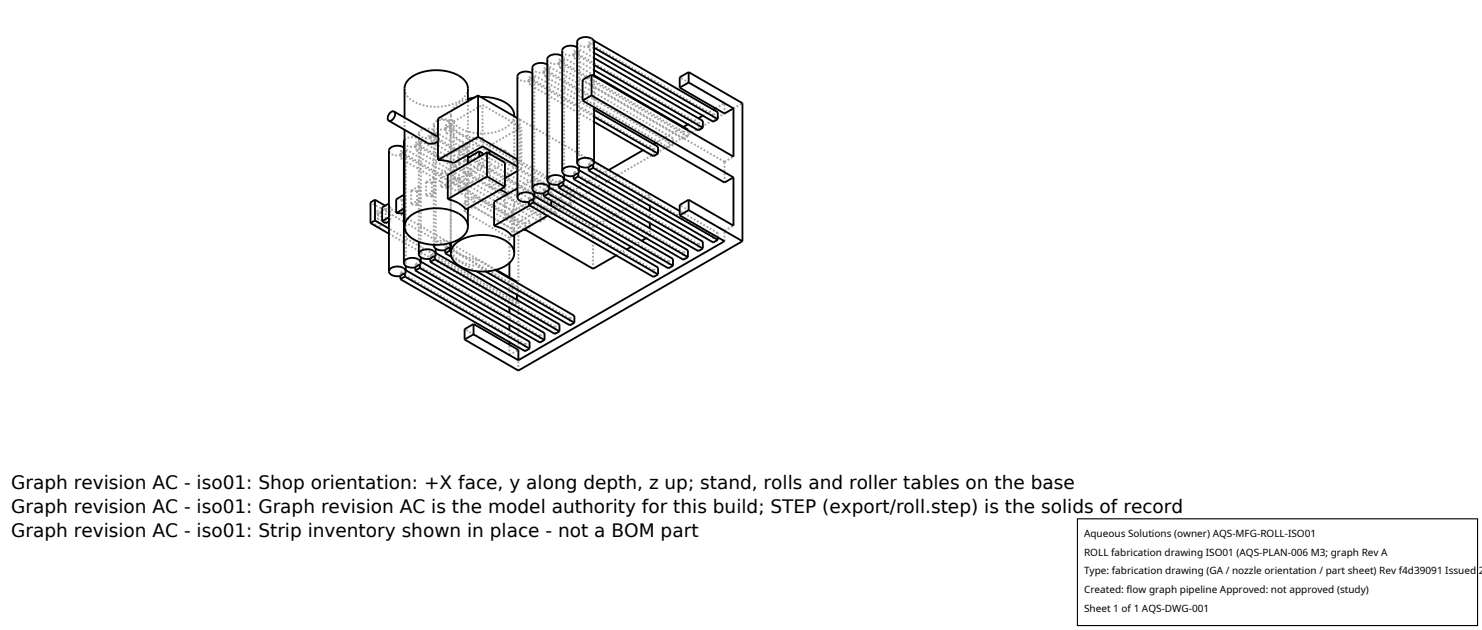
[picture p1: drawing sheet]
<svg xmlns="http://www.w3.org/2000/svg" width="212mm" height="90mm" viewBox="0 0 212 90" stroke-linecap="round" stroke-linejoin="round" font-family="sans-serif">
<g fill="none" stroke="#a0a0a0" stroke-width=".26" stroke-dasharray=".3 .3" stroke-linecap="butt">
<path d="M57.8 16.8v1.7M59.7 19.8l.3 .2 .1 .3M59.8 19l.2-.3 .6-.3h.6l.7 .2M59.8 19v7.7M61.5 19.7v-.5M61.5 19.2l.6-.4M61.5 19.7l.6-.4M61.5 19.7v.5M61.5 19.7h-.6l-.5-.1-.4-.2-.2-.4M61.9 18.6l.2 .2 .1 .2M61.9 17.8l.3-.4 .5-.2 .7-.1 .6 .2M61.9 17.8v7.6"/>
<path d="M62.1 19.3v-.5M62.1 19.3v.5M62.2 19l-.1 .3M62.2 19v16.5M62.4 19.4l-.7-.1-.6 .2-.3 .5 .1 .2 .1 .2M63.6 18.4v.1M63.6 18.4v-.5M63.6 17.9l.6-.3M63.6 18.4l.6-.3M63.6 18.5v.4M63.6 18.9l.7-.3M63.6 18.5h-.6l-.5-.1-.4-.3-.2-.3"/>
<path d="M64 17.3l.3 .2 .1 .3M64.2 18.1h.1M64.2 18.1v-.5M64.3 18.1v.5M64.4 17.8l-.1 .3M64.4 17.8v16.9M64.4 16.5l.2-.7 .5-.7 .8-.6 .9-.4M64.4 16.5v18.2M64.5 17.7l.4 .7 .8 .6 1 .5 1.3 .3M64.5 17.7l-.3-.1M64.5 18.7l.4 .7 .8 .6 1 .5 1.3 .2M64.5 18.7l-.2-.1"/>
<path d="M64.5 17.7v1M64.8 17.4l-1.2-.4-1-.1M64.8 17.4l4.1-2.4M64.8 17.4v5.9M66.8 12.6l-.1 .5-.2 .5-.9 .8-1.5 .6-1.7 .3-1.8-.2-1.5-.6-1-.8-.2-.5-.1-.6M66.8 14.5v7.6M67.7 13.9l1-.1M68 19.8v.9M68.9 15l5.6 3.2M73.4 16.5v.4l-.3 .5-.9 .9-1.5 .6-1.7 .2-1.7-.2-1.5-.6-.6-.4-.5-.4-.2-.5-.1-.5M73.4 16.6v6.8M74.3 17.1l-.4-.2"/>
<path d="M74.3 17.1v5.9M75.5 11.5l.1 .1M75.5 11.5v-.5M75.5 11l.7-.3M75.5 11.5l.7-.3M75.6 11.6v.4M75.6 12l.6-.3M75.6 11.6h-.6l-.5-.1-.4-.2-.2-.4M76 10.5l.3 .4M76.2 11.2v-.5M76.2 11.2v.5M76.3 10.9l-.1 .3"/>
<path d="M76.3 10.9v16.5M77.7 10.3v-.5M77.7 9.8l.6-.4M77.7 10.3l.6-.4M77.7 10.3v.5M77.7 10.8l.6-.4M77.7 10.3l-.6 .1-.5-.1-.4-.3-.2-.3M78.2 9.2l.2 .5M78.3 9.9v.1M78.3 9.9v-.5M78.3 10v.4M78.4 9.7l-.1 .3"/>
<path d="M78.4 9.7v16.4M79.8 9.1v-.5M79.8 8.6l.6-.4M79.8 9.1l.6-.4M79.8 9.1v.5M79.8 9.6l.7-.4M79.8 9.1h-.5l-.6-.1-.4-.2-.1-.3M80.3 8l.3 .5M80.4 8.7h.1M80.4 8.7v-.5M80.5 8.7v.5M80.6 8.5l-.1 .2"/>
<path d="M80.6 8.5v16.4M81.9 7.8l.1 .1M81.9 7.8v-.5M81.9 7.3l.7-.3M81.9 7.8l.7-.3M82 7.9v.5M82 8.4l.6-.4M82 7.9h-.6l-.6-.1-.4-.3-.1-.3M82.4 6.8l.3 .4M82.6 7.5v-.5M82.6 7.5v.5M82.7 7.2l-.1 .3"/>
<path d="M82.7 7.2v16.5M84.1 6.6v-.5M84.1 6.1l.6-.4M84.1 6.6l.6-.4M84.1 6.6v.5M84.1 7.1l.6-.3M84.1 6.6l-.6 .1-.5-.1-.4-.3-.2-.3M84.7 6.2v.1M84.7 6.2v-.5M84.7 6.3v.5M84.8 5.8l-.1-.1M84.8 17.4l-9.2-5.4"/>
<path d="M84.8 15.7l-8.6-5M84.8 16.7l-8.6-5M84.8 10.8l-4.4-2.6M84.8 10l-2.8-1.6M84.8 8.3l-2.2-1.3M84.8 9.3l-2.2-1.3M84.8 7.5l-.7-.4M84.8 6.8h-.1M84.8 6l-.1 .3M84.8 10.9v4.4M96.1 19.7l-17.8-10.3M97.6 19.8v-.9"/>
<path d="M97.6 18.9l.7-.4M97.6 19.8l.7-.3M97.6 19.8l-17.8-10.2M97.6 18.9l-17.8-10.3M98.3 17.8l1.4-.9M98.3 19.5v-.9M98.3 19.5l-17.8-10.3M99.7 18.6v-1M99.7 17.6l.7-.3M99.7 17.6l-17.8-10.3M100.4 16.5l1.5-.8M101.9 17.4v-1"/>
<path d="M101.9 16.4l.6-.4M101.9 16.4l-17.8-10.3M102.2 15.5l1.3-.8M103.5 14.7l-6.4-3.7M103.5 16.2v-1.5M53.5 30.2l.4-.2M53.5 32.2l.4-.2M53.5 32.2v-2M53.9 30v2M54 30.5l.5-.2M54 32.5l.5-.3M54 32.5v-2"/>
<path d="M54 30.5l-.5-.3M54 32.5l-.5-.3M54.5 30.3v1.9M54.5 30.3l-.6-.3M54.5 32.2l-.6-.2M55.1 29.9v2M55.1 29.9l-.5-.3M55.1 29.9l.6-.4M55.6 31.1l.1 .4M55.6 29.1l.1 .4M55.6 31.6l.1-.1M55.6 29v.1"/>
<path d="M55.7 29.5v2M57.2 22.1v-.5M57.2 21.6l.6-.3M57.2 22.1l.6-.3M57.2 38.9l.7-.4M57.2 38.9v.5M57.2 22.1v.5M57.2 22.6l.7-.3M57.2 22.1l-.5 .1-.6-.1-.4-.2-.1-.4M57.4 28.6l-.8-.1M57.4 28.6v1.9M57.4 28.6l.5-.3"/>
<path d="M57.7 21.1l.3 .4M57.7 29.9l.2 .4M57.7 27.9l.2 .4M57.7 30.4l.2-.1M57.7 27.8v.1M57.8 20l.4-.3 .5-.1h.5l.5 .2M57.8 21.8h.1M57.8 21.8v-.5M57.9 38.5v.5M57.9 21.8v.5M57.9 28.3v2M58 38.6l-.1-.1"/>
<path d="M58 21.5l-.1 .3M58 21.5v16.5M58.7 27.2v2M58.7 29.2l1.1-.6M58.7 27.2l1.1-.6M59.3 38.1l.1 .1M59.3 20.9h.1M59.3 20.9v-.5M59.3 20.4l.7-.4M59.3 20.9l.7-.4M59.4 37.7l.6-.4M59.4 37.7v.5"/>
<path d="M59.4 20.9v.5M59.4 21.4l.6-.4M59.4 20.9l-.6 .1-.6-.1-.4-.3-.1-.3M59.4 38.2h-.1M59.6 29.3l-.9-.1M59.6 27.3l-.9-.1M59.6 27.3v2M59.6 29.3l.4-.3M59.6 27.3l.4-.2M59.8 28.7l.2 .3M59.8 26.7l.2 .4M59.8 28.7v5.8"/>
<path d="M59.8 28.6v.1M59.8 26.6v.1M59.8 26.6v2M60 20.5v-.5M60 37.3v.5M60 20.5v.5M60 27.1v1.9M60.1 37.4l-.1-.1M60.1 20.3l-.1 .2M60.1 20.3v16.4M60.9 26v2M60.9 28l1.1-.7"/>
<path d="M60.9 26l1.1-.6M61.5 36.4l.6-.3M61.5 36.4v.5M61.5 20.2l.6-.4M61.7 28.1l-.8-.1M61.7 26.1l-.8-.1M61.7 26.1v2M61.7 28.1l.4-.3M61.7 26.1l.4-.3M61.9 27.4l.2 .4M61.9 25.4l.2 .4M61.9 27.4v7.6"/>
<path d="M62 27.3l-.1 .1M62 25.4h-.1M62 25.4v1.9M62 35l.2-.4 .6-.2h.7l.5 .2M62.1 36.1v.5M62.1 25.8v2M62.2 36.1h-.1M63 24.8v1.9M63 26.7l1.9-1.1M63 24.8l1.9-1.2M63.6 35.2l.7-.4M63.6 35.2v.5"/>
<path d="M63.8 26.8l-.8-.1M63.8 24.9l-.8-.1M63.8 24.9v1.9M63.8 26.8l.9-.5M63.8 24.9l.9-.5M64 34.6l.2 .1M64.3 34.8v.5M64.4 34.9l-.1-.1M64.4 34.8l-9.4-5.4M64.5 35l.4 .7 .8 .6 1.1 .5 1.2 .2M64.5 35l-.1-.1M64.5 35.9l.4 .8 .8 .6 1.1 .5 1.2 .2"/>
<path d="M64.5 35.9h-.1M64.5 35v.9M64.7 24.4v1.9M64.9 23.6l.6-.2M64.9 23.6v2M64.9 25.6l.6-.3M65.5 25.6l-1.5-.6M65.5 27.3l.7-.6M65.5 21.4l.7-.6M65.5 21.4v2M65.5 25.3v2M65.7 25.4v2"/>
<path d="M65.7 25.4l-.6 .5-.4 .4M65.7 23.5l-.6 .4-.4 .5M65.7 21.5v2M65.7 27.4l-.2-.1M65.7 25.4l-.2-.1M65.7 23.5l-.2-.1M65.7 21.5l-.2-.1M66.2 20.8v5.9M66.2 20.8l.5 .3M66.2 26.7l.5 .3M66.3 22.8v2M66.3 22.8l.5-.3"/>
<path d="M66.3 24.8l2.1-1.2M66.4 28.8l7.6 4.4M66.4 30.3v-1.5M66.4 28.8l1.2-.8M66.4 30.3l1.2-.8M66.5 26.5l-.4-.5-.6-.4M66.5 26.5v3.4M66.5 26.5l5.6-3.3M66.7 21.1v2M66.7 25v2M66.7 27l-1 .4M66.7 21.1l-1 .4"/>
<path d="M66.7 23.1l-.4-.3M66.7 25l-.4-.2M66.8 23.3v6.4M67.2 22.9l-.5 .2M67.2 22.9v2M67.2 24.9l-.5 .1M67.2 22.9l1.8-1M67.2 24.9l1.8-1M67.6 29.5v-1.5M68 37v1M68 38.7l-3.5-2M68.4 23.6v-1.2"/>
<path d="M68.9 20.9v-5.9M69 23.9v-1.8M69 23.9l-.6-.3M69.4 38.8l-1.4-.8M69.9 20.8l4.6-2.6M69.9 26.7l2.2-1.3M69.9 20.8v.7M69.9 22v4.7M70.7 38.6l-2.7-1.6M70.9 38.5l-6.5-3.7M71.4 27.1l-1.5-.4M72.1 25.2v5.9"/>
<path d="M72.1 21.5l-1-.4-1.2-.3M72.1 25.2l.6-.4 .4-.5 .3-.5v-.4M72.1 31.1l1-.8 .3-.6v-.4M72.1 29.4l-1.5-.6M72.8 33.9l-6.4-3.6M72.8 37.5v-3.6M72.8 33.9l1.2-.7M73.1 30.3l-.4-.5-.6-.4M73.1 30.3v3.4M73.1 30.3l5.6-3.2M73.4 23.4v-.5l-.3-.5-.4-.5-.6-.4M73.4 29.3l-.2-.9-.7-.7"/>
<path d="M73.4 29.3v4.3M73.9 23.8l.6 .3M73.9 24.4l.6-.3M73.9 26.9l2.3-1.3M74 33.2l32-18.5M74 31.7l-6.4-3.7M74 31.7l12.9-7.4M74 33.2l-6.4-3.7M74 33.2v-1.5M74.3 23l-.4-.2M74.5 24.1v-5.9M74.8 32.8l-17.6-10.2"/>
<path d="M74.9 32.7l-2.8-1.6M75 32.9v-1M75 31.9l.6-.4M75 31.9l-17.8-10.3M75.1 32.8l.5-.3M75.5 28.8h.1M75.6 28.3l.6-.4M75.6 28.3v.5M75.6 28.8h-.1M75.6 32.5v-1M75.6 31.5l-17.8-10.2M75.6 32.5l-17.7-10.2"/>
<path d="M75.6 29.3l.6-.3M76.2 29v-3.4M76.2 27.9v.5M76.3 28l-.1-.1M77.1 31.7v-1M77.1 30.7l.7-.4M77.1 31.7l.7-.4M77.1 31.7l-17.7-10.3M77.1 30.7l-17.8-10.3M77.7 27.5v.1M77.7 27.1l.6-.4M77.7 27.1v.5"/>
<path d="M77.8 31.3v-1M77.8 30.3l-17.8-10.3M77.8 31.3l-17.8-10.3M78.2 30.8l.5-.3M78.3 26.7v.5M78.4 26.8l-.1-.1M78.7 30.5l-2.5-1.5M78.7 27.1l-2.5-1.5M78.7 30.5v-1.1M78.7 28.7v-1.6M79.3 30.4v-.9M79.3 29.5l.6-.4"/>
<path d="M79.3 30.4l.6-.3M79.3 30.4l-17.8-10.2M79.3 29.5l-17.8-10.3M79.8 25.8l.7-.3M79.8 25.8v.5M79.9 30.1v-1M79.9 29.1l-17.8-10.3M79.9 30.1l-17.8-10.3M80.5 25.5v.5M80.6 25.5h-.1M81.4 29.2v-1M81.4 28.2l.6-.3"/>
<path d="M81.4 29.2l.6-.4M81.4 29.2l-17.8-10.3M81.4 28.2l-17.8-10.3M81.9 25.1h.1M82 24.6l.6-.4M82 24.6v.5M82 25.1h-.1M82 28.8v-.9M82 27.9l-14-8.1M82 28.8l-14-8.1M82.6 24.2v.5M82.7 24.3l-.1-.1"/>
<path d="M84.1 23.8v.1M84.1 23.4l.6-.4M84.1 23.4v.5M84.7 38.4v-5.9M84.7 32.5l8.1-4.7M84.7 32.5l-12.6-7.3M84.7 23v.5M84.8 23.1l-.1-.1M88 36.5l1.5-.9M90.1 35.2l1.5-.8M91.9 21.4l1.4-.8M92.3 34l.5-.3"/>
<path d="M92.8 33.7v-1.1M92.8 31.9v-1.8M92.8 29.4v-1.6M92.8 27.8l-18.5-10.7M92.8 33.7l-18.5-10.7M93.3 38.6l.7-.4M93.3 39.6v-1M93.3 22.3v-1M93.3 21.3l.7-.3M93.3 38.6l-17.7-10.3M93.3 21.3l-17.8-10.3M93.7 20.4l3.9-2.3"/>
<path d="M95.5 37.3l.6-.3M95.5 38.3v-1M95.5 21.1v-1M95.5 20.1l.6-.4M95.5 21.1l.6-.4M95.5 37.3l-17.8-10.2M95.5 21.1l-17.8-10.3M95.5 20.1l-17.8-10.3M96.1 20.7v-1M96.1 20.7l-17.8-10.3M97.6 36.1l.7-.4M97.6 37.1v-1"/>
<path d="M97.6 36.1l-17.8-10.3M99.7 34.9l.7-.4M99.7 35.9v-1M99.7 34.9l-17.7-10.3M101.9 33.6l.6-.3M101.9 34.6v-1M101.9 33.6l-17.8-10.2M102.5 33.9v-.6M102.5 33.3l-5.4-3.2M103.5 23.1l1.3-.7M103.5 26.1v-3M103.5 33l1.3-.8"/>
<path d="M103.5 34.4v-1.4M103.5 33l-6.4-3.7M103.5 23.1l-20.3-11.7M72.8 50.7v-1.5M72.8 48.9v-1.8M72.8 46.4v-1.7M72.8 43.9v-4.3M72.8 50.7l-6.4-3.7M72.8 50.7l1.2-.7M73.2 43.6v-3M73.2 40.6l.6-.4M73.2 43.6l.6-.4"/>
<path d="M73.2 43.6l-17.6-10.2M73.2 40.6l-20.3-11.7M73.8 43.2v-.4M73.8 42.1v-1.7M73.8 43.2l-18.2-10.6M74 52.9v-19.7M75 49.2l.6-.4M75 50.1v-.9M75 49.2l-17.8-10.3M77.1 47.9l.7-.3M77.1 48.9v-1M77.1 47.9l-17.7-10.2"/>
<path d="M79.3 46.7l.6-.4M79.3 47.7v-1M79.3 46.7l-17.8-10.3M81.4 45.5l.6-.4M81.4 46.4v-.9M81.4 45.5l-17.8-10.3"/>
</g>
<g fill="none" stroke="#000" stroke-width=".26">
<path d="M55.5 17.2l5.6 3.3h.7l.8-.3M56.3 15.9l6.3 3.7M56.3 15.9l.1 .3-.1 .6-.4 .4h-.4M56.3 15.9l-.4 .1-.4 .4-.1 .5 .1 .3M57.8 18.5v13.8M62.6 19.6v.6M66.8 14.5v-2.3l-.4-.7-.7-.6-1.1-.5-1.4-.3-1.3-.1-1.5 .3-.9 .3-.7 .4-.6 .5-.3 .6-.1 .5v4.2M67.7 13.9l-.9 .2M68.3 13.6l-5.7 3.3v2.7M68.3 13.6l5.6 3.3M68.3 19.5l-5.7 3.3M68.3 19.5l5.6 3.3"/>
<path d="M68.3 13.6v5.9M68.7 13.8l1.8 .2 1.6 .6 .6 .4 .4 .5 .3 .6v.5M76 10.5l-.6-.3-.7 .1-.6 .2-.2 .4v17.3M78.2 9.2l-.7-.2h-.7l-.5 .2-.3 .4v17.3M80.3 8l-.6-.2h-.7l-.6 .2-.2 .4v17.3M82.4 6.8l-.6-.3-.7 .1-.5 .2-.3 .4v17.3M83.2 14.4l20.3 11.7 1.3-.8M84.5 10.7l20.3 11.7v-6.9M84.5 10.7v2.9M84.5 13.6l20.3 11.7M84.5 10.7l-1.3 .7v3M84.5 13.6l-1.3 .8"/>
<path d="M84.8 5.8l17.7 10.2v1M84.8 10.9v-5l-.2-.3-.4-.2-.6-.1-.5 .1-.5 .2-.2 .4v17.2M84.8 15.7l9.2 5.3v.9M84.8 10.8l13.5 7.7v.1M84.8 8.3l15.6 9v.9M84.8 17.4l8.5 4.9 .7-.4M84.8 7.5l17.1 9.9 .6-.4M84.8 10l14.9 8.6 .7-.4M84.8 16.7l9.2 5.2M84.8 9.3l15.6 8.9M84.8 6.8l17.7 10.2M84.8 15.3v7.9"/>
<path d="M97.1 12.5l6.4 3.7 1.3-.7M98.3 17.8l-.7 .3M98.4 10.3l7.6 4.4v19.7M98.4 10.3l-1.3 .7v1.5M98.4 10.3v1.5M98.4 11.8l6.4 3.7M98.4 11.8l-1.3 .7M100.4 16.5l-.7 .4M102.2 15.5l-.3 .2M52.9 31.9l2.7 1.5M53.6 28.5l-.7 .4v3M53.6 28.5l1.4 .9"/>
<path d="M53.6 31.5l2 1.1M53.6 31.5l-.7 .4M53.6 28.5v3M54.6 31.6l.5 .3 .5-.3M55.6 38.8v-.3l.3-.2 .8-.2 .9 .1 .3 .3 .1 .3M55.6 38.8l.1 .3 .4 .2 .5 .1h.6M55.6 31v7.8M55.6 29l-1 .6v2M55.6 31l-1 .6M57.2 39.9l17.8 10.2 .6-.3M57.7 21.1l-.6-.3h-.7l-.6 .3-.2 .3v9.6M57.7 30.4l-.3 .1-.8-.1"/>
<path d="M57.7 37.5l.1-.2 .2-.3 .8-.2 .9 .2 .3 .2 .1 .3M57.7 37.5l.1 .4 .4 .2 .6 .1h.5M57.7 29.8v7.7M57.7 29.8v-2l-1.1 .7v1.9M57.7 29.8l-1.1 .6M57.8 20l-.1 .3v7.5M57.8 32.3l.1-.5 .2-.5 1-.8 1.4-.6 1.7-.2 1.7 .2 1.6 .6 .6 .4 .4 .5 .2 .5 .1 .4M57.8 32.3l.1 .5 .2 .5 .9 .8 1.5 .6 1.7 .3 1.9-.2 1.4-.6 1-.8 .2-.5 .1-.6M57.8 39v.5M57.8 39.5l17.8 10.3M57.8 39l-.6 .4v.5M57.8 39.5l-.6 .4"/>
<path d="M58 38.8l-.2 .2M58 38.6l17.6 10.2v1M58 38v.8M59.3 38.6l17.8 10.3 .7-.4M59.8 36.3l.1-.3 .3-.2 .8-.2 .9 .2 .2 .2 .1 .3M59.8 36.3l.1 .3 .4 .3 .5 .1 .7-.1M59.8 34.5v1.8M60 37.8v.5M60 38.3l17.8 10.2M60 37.8l-.7 .3v.5M60 38.3l-.7 .3M60.1 37.5l-.1 .3"/>
<path d="M60.1 37.4l17.7 10.2v.9M60.1 36.7v.8M61.5 37.4l17.8 10.3 .6-.4M61.9 35.1l.2 .3 .4 .2 .5 .1h.6M62 35l-.1 .1zM62.1 37l-.6 .4M62.1 36.5v.5M62.1 37l17.8 10.3M62.1 36.5l-.6 .4v.5M62.2 36.3l-.1 .2M62.2 36.1l17.7 10.2v1M62.2 35.5v.8"/>
<path d="M62.6 22.8l1.1 .2 1.1 .3 4.1-2.4 5 2.9M62.6 20.2v2.6M63.6 36.2l.9 .5M64.2 34.7l.2 .3-.2 .3M64.2 35.3l-.6 .4v.5M64.2 35.8l.2 .1M64.2 35.8l-.6 .4M64.2 35.3v.5M64.4 34.9h.1M64.4 34.8h.1M64.4 36.2l.1-.5 .2-.5 .9-.8 1.5-.6 1.7-.2 1.8 .1 1.5 .6 .5 .4 .5 .5 .3 .5v.5M64.4 36.2l.1 .4 .2 .6 1 .8 1.4 .6 1.7 .2 1.8-.2 1.5-.6 .6-.4 .4-.4 .3-.5v-.5"/>
<path d="M64.4 34.7v1.5M66.8 22.1v1.2M66.8 29.7v2.6M68 38.7l13.4 7.7 .6-.3M68.4 21.6l-1.6 .9M68.4 21.6l.6 .3v.2M68.4 21.6v.8M69.4 38.8l12.6 7.3M69.6 21.8l-5.6 3.2v3.4M69.6 25.2l2.5 1.5M69.6 25.2l-5.6 3.2M69.6 21.8v3.4"/>
<path d="M69.6 21.8l2.5 1.4v3.5M69.9 21.5v.5M70.7 38.6l11.3 6.5v1M70.9 38.5l2.9 1.7v.2M71.4 27.1l1.1 .6M72.1 26.7l-5.6 3.2-.4-.4-.6-.5-1.5-.6M72.8 37.5v2.1M73.4 33.6v2.6M73.9 28.2l.1-.3 .2-.2 .9-.2 .8 .2 .3 .2 .1 .3M73.9 28.2l.1 .3 .4 .2 .6 .2 .5-.1M73.9 24.4l-1.8 1M73.9 26.9l-3.3 1.9v3.5"/>
<path d="M74.8 32.8l.2 .1 .1-.1M74.9 32.7l9.8 5.7 3.3-1.9M75.5 29.3l17.8 10.3 .7-.4M75.6 29.3l-5 3M76 26.9l.1-.2 .3-.3 .8-.2 .9 .2 .2 .3 .1 .2M76 26.9l.2 .3 .3 .3 .6 .1h.6M76.2 28.4v.5M76.2 28.9l17.8 10.3M76.2 28.4l-.7 .4v.5M76.2 28.9l-.7 .4M76.3 28.2l-.1 .2M76.3 28l17.7 10.2v1"/>
<path d="M76.3 27.4v.8M77.7 28l17.8 10.3 .6-.3M78.2 25.7v-.2l.3-.3 .8-.2 .9 .2 .3 .2 .1 .3M78.2 25.7l.1 .3 .4 .3 .5 .1 .6-.1M78.2 30.8l-5.1 2.9-.4-.4-.6-.4-1.5-.6M78.3 27.7l-.6 .3M78.3 27.2v.5M78.3 27.7l17.8 10.3M78.3 27.2l-.6 .3v.5M78.4 26.9l-.1 .3M78.4 26.8l17.7 10.2v1M78.4 26.1v.8"/>
<path d="M78.7 28.7v.7M79.8 26.8l17.8 10.3 .7-.4M80.3 24.5l.1-.3 .2-.2 .9-.2 .9 .2 .2 .2 .1 .3M80.3 24.5l.1 .3 .4 .2 .6 .2 .5-.1M80.4 25.9v.5M80.4 26.4l17.9 10.3M80.4 25.9l-.6 .4v.5M80.4 26.4l-.6 .4M80.6 25.7l-.2 .2M80.6 25.5l17.7 10.2v1M80.6 24.9v.8M81.9 25.6l17.8 10.3 .7-.4"/>
<path d="M82.4 23.2l.1-.2 .3-.3 .8-.2 .9 .2 .2 .2 .1 .3M82.4 23.2l.2 .4 .3 .2 .6 .1h.6M82.6 24.7v.5M82.6 25.2l17.8 10.3M82.6 24.7l-.7 .4v.5M82.6 25.2l-.7 .4M82.7 24.5l-.1 .2M82.7 24.3l17.7 10.2v1M82.7 23.7v.8M84.1 24.3l17.8 10.3 .6-.3M84.7 24l-.6 .3M84.7 23.5v.5"/>
<path d="M84.7 24l17.8 10.3M84.7 23.5l-.6 .3v.5M84.8 23.2l-.1 .3M84.8 23.1l12.3 7M90.1 35.2l-.6 .4M91.9 21.4l-5 2.9M92.3 34l-.7 .4M92.8 29.4v.7M92.8 31.9v.7M93.7 20.4l-.4 .2M97.1 30.7l6.4 3.7-29.5 17M98.4 30l-1.3 .7"/>
<path d="M98.4 30l7.6 4.4M98.4 28.5l-1.3 .8v1.4M98.4 28.5v1.5M102.5 33.9v.4M104.8 25.3v6.9l-6.4-3.7M106 34.4l-32 18.5-7.6-4.4M67.6 46.3l-1.2 .7v1.5M67.6 47.7l-1.2 .8M67.6 47.7l6.4 3.7M67.6 46.3l6.4 3.7v1.4M67.6 46.3v1.4M72.8 43.9v.8"/>
<path d="M72.8 46.4v.7M72.8 48.9v.3M73.8 42.1v.7"/>
</g>
<path d="M153.9 74.1h57.1v15.2h-57.1z" fill="#fff" stroke="#000" stroke-width=".16"/>
<g font-size="2.6">
<text x="1.6" y="69.8">Graph revision AC - iso01: Shop orientation: +X face, y along depth, z up; stand, rolls and roller tables on the base</text>
<text x="1.6" y="73.3">Graph revision AC - iso01: Graph revision AC is the model authority for this build; STEP (export/roll.step) is the solids of record</text>
<text x="1.6" y="76.7">Graph revision AC - iso01: Strip inventory shown in place - not a BOM part</text>
</g>
<g font-size="1.4">
<text x="154.8" y="76.6">Aqueous Solutions (owner) AQS-MFG-ROLL-ISO01</text>
<text x="154.8" y="79.3">ROLL fabrication drawing ISO01 (AQS-PLAN-006 M3; graph Rev A</text>
<text x="154.8" y="82">Type: fabrication drawing (GA / nozzle orientation / part sheet) Rev f4d39091 Issued 2</text>
<text x="154.8" y="84.7">Created: flow graph pipeline Approved: not approved (study)</text>
<text x="154.8" y="87.4">Sheet 1 of 1 AQS-DWG-001</text>
</g>
</svg>
